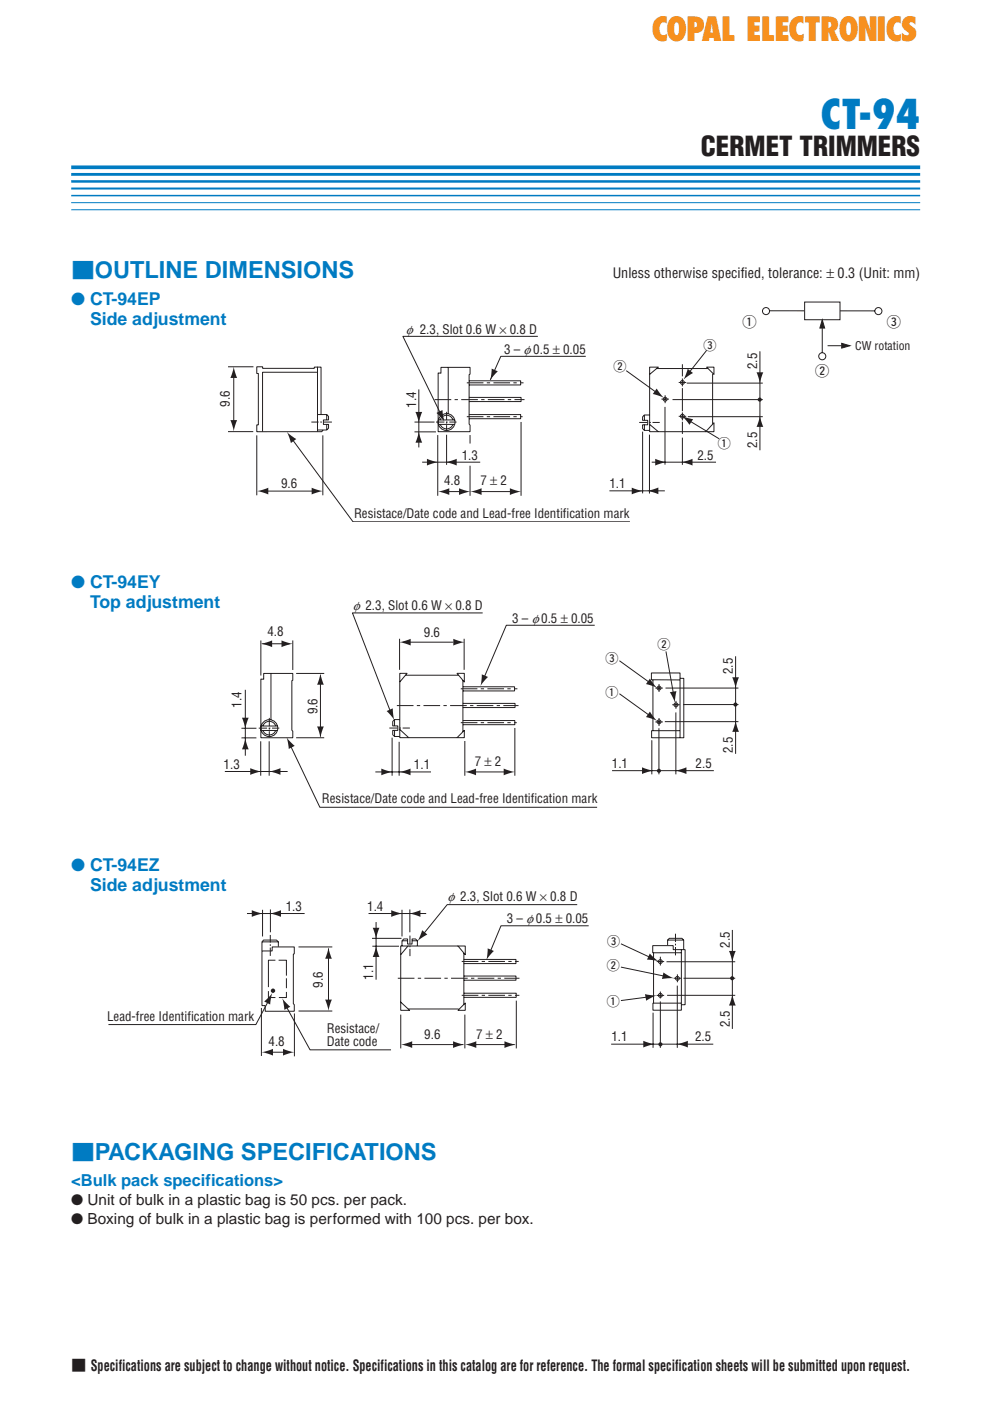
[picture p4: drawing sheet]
<svg xmlns="http://www.w3.org/2000/svg" width="210mm" height="297mm" viewBox="0 0 210 297" stroke-linecap="round" stroke-linejoin="round" font-family="sans-serif">
<path d="M15.1 35.5h180" fill="none" stroke="#007bc2" stroke-width=".78" stroke-linecap="butt"/>
<path d="M15.1 37h180" fill="none" stroke="#007bc2" stroke-width=".6"/>
<path d="M15.1 38.5h180" fill="none" stroke="#007bc2" stroke-width=".53"/>
<path d="M15.1 40h180" fill="none" stroke="#007bc2" stroke-width=".42"/>
<path d="M15.1 41.5h180" fill="none" stroke="#007bc2" stroke-width=".32"/>
<path d="M15.1 43h180M15.1 44.5h180" fill="none" stroke="#007bc2" stroke-width=".21"/>
<path d="M61.6 92.6l13.2 18h58.8" fill="none" stroke="#231f20" stroke-width=".21"/>
<path d="M60.8 91.6l2 1.5-1.1 .8z" fill="#231f20"/>
<path d="M146.2 89.2l6.3 3.8" fill="none" stroke="#231f20" stroke-width=".21"/>
<path d="M144.6 88.2l2.4 .7-.8 1.2z" fill="#231f20"/>
<path d="M132.8 78.6l6.4 4.6" fill="none" stroke="#231f20" stroke-width=".21"/>
<path d="M139.2 82.4l1.6 2-2.4-.9z" fill="#231f20"/>
<path d="M149.8 74.3l-3.7 4.7" fill="none" stroke="#231f20" stroke-width=".21"/>
<path d="M145.8 78.2l1.1 .9-2 1.4z" fill="#231f20"/>
<g fill="none" stroke="#231f20" stroke-width=".21">
<path d="M93.5 77.9h6.2v1.4l-.2 .1v10.5l.2 .2v1.4h-6.8v-12.4h.6zM95 77.9v9.8M67.4 87.9h1.9l.4 .4v.7h-1.1v1h1.1v.8l-.4 .4h-1.9M68.1 87.9v-10.1h-1.5v.3h-10.9v-.3h-1.3v1.4h.4v10.9h-.4v1.4h13.8l.3-.3M69.3 87.9v1.1M69.3 90v1.2M92.9 89h3.6M92.9 90h3.6M93.3 89a1.43 1.43 0 0 1 1.4-1 1.43 1.43 0 0 1 1.4 1M93.3 90a1.44 1.44 0 0 0 1.4 .9 1.44 1.44 0 0 0 1.3-.9M99.4 87.9h11v.9h-11M99.4 84.3h11.1v.8h-11.1"/>
<path d="M99.4 80.7h11v.9h-11M99.7 92.2v1.8M99.7 98.7v6.4M110.5 89.5v15.6M100.8 104.2h8"/>
<circle cx="94.7" cy="89.5" r="1.79"/>
<circle cx="141" cy="84.7" r=".41"/>
<circle cx="144.7" cy="81.1" r=".41"/>
<circle cx="144.7" cy="88.2" r=".41"/>
</g>
<path d="M94.7 87.3v4.1" fill="none" stroke="#231f20" stroke-width=".21" stroke-dasharray="1.8 .4 .4 .4" stroke-linecap="butt"/>
<g fill="#231f20">
<path d="M99.7 104.2l2.4-.7v1.4z"/>
<path d="M108.1 103.5l2.4 .7-2.4 .7z"/>
</g>
<path d="M92.8 92.2v12.9M93.9 104.2h4.1" fill="none" stroke="#231f20" stroke-width=".21"/>
<g fill="#231f20">
<path d="M92.9 104.2l2.4-.7v1.4z"/>
<path d="M97.3 103.5l2.4 .7-2.4 .7z"/>
</g>
<path d="M54.4 92.3v12.7M68.4 92.3v12.7M55.6 104.1h11.2" fill="none" stroke="#231f20" stroke-width=".21"/>
<g fill="#231f20">
<path d="M54.5 104.1l2.4-.7v1.4z"/>
<path d="M66.1 103.4l2.4 .7-2.4 .7z"/>
</g>
<path d="M48.3 77.8h5.4M49.6 79.4v11M48.3 91.5h5.4" fill="none" stroke="#231f20" stroke-width=".21"/>
<g fill="#231f20">
<path d="M48.8 89.1h1.5l-.7 2.4z"/>
<path d="M49.6 77.7l.7 2.4h-1.4z"/>
</g>
<path d="M70.4 89.5h-4.4M92.4 89.5h4.4" fill="none" stroke="#231f20" stroke-width=".21" stroke-dasharray="1.8 .4 .4 .4" stroke-linecap="butt"/>
<path d="M92.1 84.7h19.1M99 88.3h11.8M99 81.2h12" fill="none" stroke="#231f20" stroke-width=".21" stroke-dasharray="3.5 .7 .7 .7" stroke-linecap="butt"/>
<path d="M161.1 74.5v21M142.6 84.7h19.1M145.6 81.2h16.1M145.8 88.3h15.9" fill="none" stroke="#231f20" stroke-width=".21"/>
<g fill="#231f20">
<path d="M161.1 88.1l.7 2.4h-1.4z"/>
<path d="M160.4 78.9h1.4l-.7 2.4z"/>
<circle cx="161.1" cy="84.7" r=".44"/>
</g>
<path d="M144.7 77.2v2.6M138.2 98h13.6M140.2 84.6h1.6M141 86.3v12.2M141 83.8v1.7M143.9 88.3h1.6M143.9 81.1h1.6M144.7 80.2v1.7M144.7 82.3v4.9M144.7 87.4v1.7M144.7 89.4v2.6M144.7 92.8v5.8" fill="none" stroke="#231f20" stroke-width=".21"/>
<g fill="#231f20">
<path d="M138.9 97.3l2.4 .7-2.4 .7z"/>
<path d="M144.4 98l2.4-.7v1.4z"/>
</g>
<path d="M89.5 98h12.3M94.7 92.2v6.4" fill="none" stroke="#231f20" stroke-width=".21"/>
<g fill="#231f20">
<path d="M90.5 97.3l2.4 .7-2.4 .7z"/>
<path d="M94.4 98l2.4-.7v1.4z"/>
</g>
<path d="M87.9 91.6h4.5M87.9 89.5h4.2M88.8 82.6v12.3" fill="none" stroke="#231f20" stroke-width=".21"/>
<g fill="#231f20">
<path d="M88.8 91.5l.7 2.4h-1.4z"/>
<path d="M88.1 87.3h1.4l-.7 2.4z"/>
</g>
<path d="M136.2 91.5v13.1M137.7 92.2v12.4M129.2 104.1h11.8" fill="none" stroke="#231f20" stroke-width=".21"/>
<g fill="#231f20">
<path d="M133.9 103.4l2.4 .7-2.4 .7z"/>
<path d="M137.2 104.1l2.4-.7v1.4z"/>
</g>
<g fill="none" stroke="#231f20" stroke-width=".21">
<path d="M67.2 78.9h-11.5v12.6M67.3 77.8v13.7M114 71.3h-28.6l8.6 17.7M137.7 77.8h1.9l-1.9 1.6zM137.7 79.4v10.6M139.2 78.1h10.9M149.8 77.8h1.6v1.6zM151.1 79.2v10.7M136.6 88v1.1M136.6 90.1v1.2M137.7 88h-1.1l-.4 .4v.7h1.1v1h-1.1v.8l.4 .4h1.1M139.6 91.5l-1.9-1.5v1.5h11.9"/>
<path d="M151.4 89.6v1.9h-1.8z"/>
</g>
<path d="M135.5 89.6h4.4" fill="none" stroke="#231f20" stroke-width=".21" stroke-dasharray="1.8 .4 .4 .4" stroke-linecap="butt"/>
<path d="M92.5 87.6l1.3-.7 .4 2.5z" fill="#231f20"/>
<path d="M124.2 75.5h-18l-2.2 5" fill="none" stroke="#231f20" stroke-width=".21"/>
<path d="M104.2 78.2l1.3 .5-1.6 1.9z" fill="#231f20"/>
<g fill="none" stroke="#231f20" stroke-width=".21">
<path d="M55.3 153.9h3.6M55.3 154.9h3.6M55.7 153.9a1.43 1.43 0 0 1 1.4-1 1.43 1.43 0 0 1 1.4 1M55.8 154.9a1.44 1.44 0 0 0 1.3 .9 1.44 1.44 0 0 0 1.4-.9M55.9 142.8h6.2v1.4l-.2 .1v10.5l.2 .2v1.4h-6.8v-12.4h.6zM57.4 142.8v9.8M83.7 152.6v1.3M83.7 154.9v1.3M84.8 154.7l1.9 1.7h-1.9zM84.8 144.6l1.5-1.8h-1.5v11.9M84.8 152.6h-1.2l-.3 .4v.9h1.1v1h-1.1v.9l.4 .4h1.1M86 143.2h11.2"/>
<path d="M86.7 156.4h11.7v-1.5l-1.5 1.5M96.9 142.8h1.5v1.8zM98.1 152.8h11.1v.9h-11.1M98.1 149.1h11.1v.9h-11.1M98.1 145.6h11v.9h-11M98.1 144.2v10.9M98.6 157.1v7.4M109.2 154.3v10.2M138.4 144.2v10.7M144.1 144.2l-6-.1v-1.4h6.1v13.7M144.2 143.8h.8v12.6h-6.8v-1.5h5.9M100.1 163.7h7.2"/>
<circle cx="57.1" cy="154.4" r="1.79"/>
<circle cx="139.7" cy="145.9" r=".41"/>
<circle cx="139.7" cy="153" r=".41"/>
<circle cx="143.3" cy="149.4" r=".41"/>
</g>
<path d="M57.1 152.2v4.1" fill="none" stroke="#231f20" stroke-width=".21" stroke-dasharray="1.8 .4 .4 .4" stroke-linecap="butt"/>
<g fill="#231f20">
<path d="M106.8 163l2.4 .7-2.4 .7z"/>
<path d="M98.5 163.7l2.4-.7v1.4z"/>
</g>
<path d="M54.9 154.4h4.3M82.5 154.4h4.4" fill="none" stroke="#231f20" stroke-width=".21" stroke-dasharray="1.8 .4 .4 .4" stroke-linecap="butt"/>
<path d="M84.1 149.6h25.8M97.7 153.2h11.9M97.7 146h12" fill="none" stroke="#231f20" stroke-width=".21" stroke-dasharray="3.5 .7 .7 .7" stroke-linecap="butt"/>
<path d="M138.2 156.9v7.3M138.9 153.1h1.6M138.9 145.9h1.6M139.7 154.4v9.8M139.7 145v1.7M139.7 152.2v1.7M142.5 149.4h1.6M143.3 151.1v13.1M143.3 148.6v1.7M129.8 163.4h21.6" fill="none" stroke="#231f20" stroke-width=".21"/>
<g fill="#231f20">
<path d="M136.1 162.7l2.4 .7-2.4 .7z"/>
<path d="M143.1 163.4l2.4-.7v1.4z"/>
<circle cx="139.7" cy="163.4" r=".44"/>
</g>
<path d="M61.3 157.5l6.5 13.7h58.8" fill="none" stroke="#231f20" stroke-width=".21"/>
<path d="M60.8 156.3l1.7 1.8-1.3 .7z" fill="#231f20"/>
<path d="M131.3 140.1l6.5 4.6" fill="none" stroke="#231f20" stroke-width=".21"/>
<path d="M137.8 143.9l1.5 2-2.3-.9z" fill="#231f20"/>
<path d="M131.3 147.1l6.5 4.6" fill="none" stroke="#231f20" stroke-width=".21"/>
<path d="M137.8 150.9l1.5 1.9-2.3-.8z" fill="#231f20"/>
<path d="M141.2 138.1l1.6 9" fill="none" stroke="#231f20" stroke-width=".21"/>
<path d="M142 146.8l1.4-.3-.3 2.5z" fill="#231f20"/>
<path d="M55.3 135.8v7.4M62.1 135.8v6.2M62.8 142.8h5.9M62.8 156.4h5.9M67.9 143.2v13" fill="none" stroke="#231f20" stroke-width=".21"/>
<g fill="#231f20">
<path d="M67.9 142.8l.8 2.4h-1.5z"/>
<path d="M67.2 154h1.5l-.8 2.4z"/>
</g>
<path d="M55.6 136.5h5.8" fill="none" stroke="#231f20" stroke-width=".21"/>
<g fill="#231f20">
<path d="M55.3 136.5l2.4-.7v1.4z"/>
<path d="M59.7 135.8l2.4 .7-2.4 .7z"/>
</g>
<path d="M55.3 157.2v7.3M57.1 157.2v7.3M47.7 163.6h13.3" fill="none" stroke="#231f20" stroke-width=".21"/>
<g fill="#231f20">
<path d="M57.1 163.6l2.4-.7v1.4z"/>
<path d="M53.1 162.9l2.3 .7-2.3 .7z"/>
</g>
<path d="M102.3 130h-27.6l8.2 21.1" fill="none" stroke="#231f20" stroke-width=".21"/>
<path d="M82 150.8l1.3-.6 .3 2.5z" fill="#231f20"/>
<path d="M83.1 156.4v8.1M84.6 157.3v7.2M79.6 163.7h11.8" fill="none" stroke="#231f20" stroke-width=".21"/>
<g fill="#231f20">
<path d="M80.9 163l2.3 .7-2.3 .7z"/>
<path d="M84.6 163.7l2.4-.7v1.4z"/>
</g>
<path d="M84.7 135.4v6.6M85.5 136.2h10.6M98.4 135.4v6.6" fill="none" stroke="#231f20" stroke-width=".21"/>
<g fill="#231f20">
<path d="M96.1 135.4l2.4 .8-2.4 .7z"/>
<path d="M84.7 136.2l2.4-.8v1.5z"/>
</g>
<path d="M156 139.1v20.7M141 153h15.6M141.1 145.9h15.5M144.8 149.4h11.8" fill="none" stroke="#231f20" stroke-width=".21"/>
<g fill="#231f20">
<path d="M156 152.8l.7 2.4h-1.4z"/>
<path d="M155.3 143.6h1.4l-.7 2.4z"/>
<circle cx="155.9" cy="149.4" r=".44"/>
</g>
<path d="M51.2 156.4h3.2M51.2 154.4h3.2M52 146.3v13.9" fill="none" stroke="#231f20" stroke-width=".21"/>
<g fill="#231f20">
<path d="M52 156.5l.7 2.4h-1.4z"/>
<path d="M51.3 152.2h1.4l-.7 2.4z"/>
</g>
<path d="M126.1 132.6h-18.7l-4.8 11.1" fill="none" stroke="#231f20" stroke-width=".21"/>
<path d="M102.2 143l1.3 .5-1.6 1.9z" fill="#231f20"/>
<g fill="none" stroke="#231f20" stroke-width=".21">
<path d="M85.2 199.5h1.2M87.4 199.5h1.1M55.5 201.6h2.2v-.8h4.7v1.4l-.2 .1v10.5l.2 .2v1.4h-6.2v-1.2h-.7zM85 212.5l1.9 1.7h-1.9zM85 202.4l1.5-1.8h-1.5v11.9M85.2 200.6v-1.1l.4-.4h.8v1.1h1v-1.1h.7l.4 .3v1.2M86.5 200.6h10.6M97.1 200.6h1.5v1.8zM98.3 210.6h11.2v.9h-11.2M98.3 206.9h11.1v.9h-11.1M98.3 203.4h11.1v.9h-11.1M98.3 202.1v10.9"/>
<path d="M98.6 215.1v7.2M98.6 212.7v1.5h-1.5zM109.5 212.2v10.1M138.6 202v10.6M144.4 201.3h.9v11.7h-.8M144.4 202h-6v-1.5h4.3v.8h1.8v12.9h-6.1v-1.5h6M100.4 221.5h8.7"/>
<circle cx="140" cy="203.9" r=".41"/>
<circle cx="140" cy="211" r=".41"/>
<circle cx="143.6" cy="207.4" r=".41"/>
</g>
<g fill="#231f20">
<path d="M107 220.8l2.3 .7-2.3 .7z"/>
<path d="M98.6 221.5l2.4-.7v1.4z"/>
</g>
<path d="M86.9 198.4v4.3M143.2 198v4.6" fill="none" stroke="#231f20" stroke-width=".21" stroke-dasharray="1.8 .4 .4 .4" stroke-linecap="butt"/>
<path d="M84.3 207.4h25.8M97.9 211h12.2M97.9 203.8h12.1" fill="none" stroke="#231f20" stroke-width=".21" stroke-dasharray="3.5 .7 .7 .7" stroke-linecap="butt"/>
<path d="M155.3 197.2v20.9M141.3 203.9h14.6M141.4 211h14.5M144.9 207.4h11" fill="none" stroke="#231f20" stroke-width=".21"/>
<g fill="#231f20">
<path d="M155.3 210.8l.7 2.4h-1.4z"/>
<path d="M154.6 201.6h1.4l-.7 2.4z"/>
<circle cx="155.2" cy="207.4" r=".44"/>
</g>
<path d="M138.5 214.7v7.5M139.2 211h1.6M139.2 203.9h1.6M140 202.8v1.9M140 210.2v1.5M142.8 207.4h1.6M143.6 209v13.2M143.6 206.6v1.7M129.6 221.4h21.6" fill="none" stroke="#231f20" stroke-width=".21"/>
<g fill="#231f20">
<path d="M136.4 220.7l2.4 .7-2.4 .7z"/>
<path d="M143.5 221.4l2.3-.7v1.4z"/>
</g>
<path d="M55.5 199.7h3.5M141.5 199.3h3.5M56.9 210.1v1.4h1.5M58.4 203.6h-1.5v5.7M59 200.7v-1l-.4-.4h-2.7l-.4 .4v1.9M59.1 203.6h1.6v3.3M60.7 210.3v1.2h-1.6M60.7 207.4v2.1M86.5 213.9h10.8M140 212.3v9.9M141.5 200.4v-1.1l.4-.4h2.7l.4 .4v2.1" fill="none" stroke="#231f20" stroke-width=".21"/>
<path d="M57.3 202.7v-4.5" fill="none" stroke="#231f20" stroke-width=".21" stroke-dasharray="1.8 .4 .4 .4" stroke-linecap="butt"/>
<circle cx="140" cy="221.4" r=".44" fill="#231f20"/>
<path d="M60.4 212.8l5.3 9.8h17.2" fill="none" stroke="#231f20" stroke-width=".21"/>
<path d="M59.8 211.7l1.8 1.8-1.3 .6z" fill="#231f20"/>
<path d="M57.2 211.7l-3 5.5h-31.2" fill="none" stroke="#231f20" stroke-width=".21"/>
<path d="M57.7 210.5l-.4 2.5-1.3-.7z" fill="#231f20"/>
<path d="M85 215.1v7.2M86.8 221.5h11.4" fill="none" stroke="#231f20" stroke-width=".21"/>
<g fill="#231f20">
<path d="M96.1 220.8l2.4 .7-2.4 .7z"/>
<path d="M85 221.5l2.4-.7v1.4z"/>
</g>
<path d="M63.3 200.8h7.2M63.3 214.4h7.2M69.6 201.1v11.4" fill="none" stroke="#231f20" stroke-width=".21"/>
<g fill="#231f20">
<path d="M69.6 200.9l.8 2.4h-1.5z"/>
<path d="M68.9 211.9h1.5l-.8 2.4z"/>
</g>
<path d="M131.7 200.1l6.2 2.9" fill="none" stroke="#231f20" stroke-width=".21"/>
<path d="M137.8 202.2l1.8 1.6-2.4-.3z" fill="#231f20"/>
<path d="M131.7 205l9.3 2" fill="none" stroke="#231f20" stroke-width=".21"/>
<path d="M140.7 206.2l2.1 1.2-2.4 .2z" fill="#231f20"/>
<path d="M137.3 211.4l-5.6 .7" fill="none" stroke="#231f20" stroke-width=".21"/>
<path d="M136.7 210.8l2.5 .2-2.2 1.2z" fill="#231f20"/>
<path d="M122.4 191.8h-27.6l-5 6.2" fill="none" stroke="#231f20" stroke-width=".21"/>
<path d="M89.5 197.2l1.1 .9-2.1 1.4z" fill="#231f20"/>
<path d="M78.1 193.7h12.3M85.2 192.9v5.6M86.9 192.8v4.9" fill="none" stroke="#231f20" stroke-width=".21"/>
<g fill="#231f20">
<path d="M82.9 193l2.4 .7-2.4 .7z"/>
<path d="M86.7 193.7l2.4-.7v1.4z"/>
</g>
<path d="M78.9 198.9h6.2M79.7 195.5v12.2M78.9 200.6h5.7" fill="none" stroke="#231f20" stroke-width=".21"/>
<g fill="#231f20">
<path d="M79.7 200.5l.8 2.4h-1.5z"/>
<path d="M79 196.7h1.4l-.7 2.4z"/>
</g>
<path d="M55.4 213.7v10.2M62.4 214.9v9.1M57.3 223.1h3.3" fill="none" stroke="#231f20" stroke-width=".21"/>
<g fill="#231f20">
<path d="M60 222.4l2.4 .7-2.4 .7z"/>
<path d="M55.5 223.1l2.4-.7v1.4z"/>
</g>
<path d="M52.4 193.7h12.2M55.7 192.9v5.6M57.3 192.8v4.9" fill="none" stroke="#231f20" stroke-width=".21"/>
<g fill="#231f20">
<path d="M53.4 193l2.4 .7-2.4 .7z"/>
<path d="M57.2 193.7l2.4-.7v1.4z"/>
</g>
<path d="M124.8 196.3h-18.6l-2.3 5.5" fill="none" stroke="#231f20" stroke-width=".21"/>
<g fill="#231f20">
<path d="M103.4 201.1l1.3 .5-1.6 1.9z"/>
<circle cx="57.9" cy="210.1" r=".47"/>
</g>
<g fill="none" stroke="#231f20" stroke-width=".21">
<path d="M163.2 65.9h22.3"/>
<circle cx="162.4" cy="66" r=".75"/>
<circle cx="186.2" cy="66" r=".75"/>
</g>
<path d="M170.6 64h7.5v3.8h-7.5z" fill="#fff"/>
<g fill="none" stroke="#231f20" stroke-width=".21">
<path d="M170.6 64h7.5v3.8h-7.5zM174.3 69.6v5.2"/>
<circle cx="174.3" cy="75.5" r=".75"/>
</g>
<path d="M174.3 67.8l.5 1.8h-1z" fill="#231f20"/>
<path d="M174.3 67.8l.5 1.8h-1zM175.5 73.3h3" fill="none" stroke="#231f20" stroke-width=".21"/>
<path d="M178.5 72.8l1.7 .5-1.7 .5z" fill="#231f20"/>
<path d="M178.5 72.8l1.7 .5-1.7 .5z" fill="none" stroke="#231f20" stroke-width=".21"/>
<text font-size="8.5" fill="#007bc2" x="174" y="27.3">CT-94</text>
<text font-size="6.9" fill="#f7901e" x="138.1" y="8.7">COPAL ELECTRONICS</text>
<text font-size="5.8" fill="#231f20" x="148.6" y="33">CERMET TRIMMERS</text>
<g font-size="4.5" fill="#007bc2">
<text x="15.1" y="58.9">■OUTLINE DIMENSIONS</text>
<text x="15.1" y="245.9">■PACKAGING SPECIFICATIONS</text>
</g>
<g font-size="3.8" fill="#007bc2">
<text x="15.1" y="64.7">● CT-94EP</text>
<text x="19.1" y="68.9">Side adjustment</text>
<text x="15.1" y="124.7">● CT-94EY</text>
<text x="19.1" y="128.9">Top adjustment</text>
<text x="15.1" y="184.7">● CT-94EZ</text>
<text x="19.1" y="188.9">Side adjustment</text>
</g>
<text font-size="3.5" fill="#007bc2" x="15.1" y="251.5">&lt;Bulk pack specifications&gt;</text>
<g font-size="3.2" fill="#231f20">
<text x="15.1" y="255.5">● Unit of bulk in a plastic bag is 50 pcs. per pack.</text>
<text x="15.1" y="259.5">● Boxing of bulk in a plastic bag is performed with 100 pcs. per box.</text>
<text x="15.1" y="290.6">■ Specifications are subject to change without notice. Specifications in this catalog are for reference. The formal specification sheets will be submitted upon request.</text>
</g>
<g font-size="3" fill="#231f20">
<text x="129.9" y="58.9">Unless otherwise specified, tolerance: ± 0.3 (Unit: mm)</text>
<text x="157.5" y="69.3">1</text>
<text x="188" y="69.3">3</text>
<text x="172.8" y="79.8">2</text>
</g>
<g font-size="2.8" fill="#231f20">
<text x="106.9" y="75">3 – φ 0.5 ± 0.05</text>
<text x="149.2" y="74.2">3</text>
<text x="130.1" y="78.7">2</text>
<text x="160.5" y="78.3" transform="rotate(-90 160.5 78.3)">2.5</text>
<text x="48.7" y="86.2" transform="rotate(-90 48.7 86.2)">9.6</text>
<text x="88.2" y="86.4" transform="rotate(-90 88.2 86.4)">1.4</text>
<text x="152.2" y="95.1">1</text>
<text x="160.5" y="95" transform="rotate(-90 160.5 95)">2.5</text>
<text x="97.9" y="97.4">1.3</text>
<text x="147.9" y="97.4">2.5</text>
<text x="59.6" y="103.4">9.6</text>
<text x="94.2" y="102.9">4.8</text>
<text x="101.9" y="102.9">7 ± 2</text>
<text x="129.2" y="103.5">1.1</text>
<text x="75.1" y="109.8">Resistace/Date code and Lead-free Identification mark</text>
<text x="56.7" y="134.9">4.8</text>
<text x="89.9" y="135.1">9.6</text>
<text x="108.6" y="132">3 – φ 0.5 ± 0.05</text>
<text x="139.4" y="137.7">2</text>
<text x="128.4" y="140.5">3</text>
<text x="155.4" y="142.9" transform="rotate(-90 155.4 142.9)">2.5</text>
<text x="128.3" y="147.8">1</text>
<text x="51.2" y="150.1" transform="rotate(-90 51.2 150.1)">1.4</text>
<text x="67.3" y="151.5" transform="rotate(-90 67.3 151.5)">9.6</text>
<text x="155.4" y="159.7" transform="rotate(-90 155.4 159.7)">2.5</text>
<text x="47.4" y="163.1">1.3</text>
<text x="87.8" y="163.1">1.1</text>
<text x="100.6" y="162.5">7 ± 2</text>
<text x="129.7" y="162.9">1.1</text>
<text x="147.5" y="162.9">2.5</text>
<text x="68.3" y="170.2">Resistace/Date code and Lead-free Identification mark</text>
<text x="60.6" y="193.1">1.3</text>
<text x="77.9" y="193.1">1.4</text>
<text x="107.4" y="195.7">3 – φ 0.5 ± 0.05</text>
<text x="128.7" y="200.6">3</text>
<text x="154.8" y="200.9" transform="rotate(-90 154.8 200.9)">2.5</text>
<text x="68.5" y="209.4" transform="rotate(-90 68.5 209.4)">9.6</text>
<text x="79.1" y="207.7" transform="rotate(-90 79.1 207.7)">1.1</text>
<text x="128.7" y="205.7">2</text>
<text x="128.7" y="213.3">1</text>
<text x="22.7" y="216.4">Lead-free Identification mark</text>
<text x="56.9" y="221.7">4.8</text>
<text x="69.3" y="219.1">Resistace/</text>
<text x="69.3" y="221.9">Date code</text>
<text x="90" y="220.3">9.6</text>
<text x="101" y="220.3">7 ± 2</text>
<text x="129.6" y="220.7">1.1</text>
<text x="147.4" y="220.7">2.5</text>
<text x="154.8" y="217.8" transform="rotate(-90 154.8 217.8)">2.5</text>
</g>
<g font-size="2.7" fill="#231f20">
<text x="86" y="70.8">φ 2.3, Slot 0.6 W × 0.8 D</text>
<text x="74.8" y="129.3">φ 2.3, Slot 0.6 W × 0.8 D</text>
<text x="94.9" y="191.1">φ 2.3, Slot 0.6 W × 0.8 D</text>
</g>
<text font-size="2.5" fill="#231f20" x="181.3" y="74.2">CW rotation</text>
</svg>
